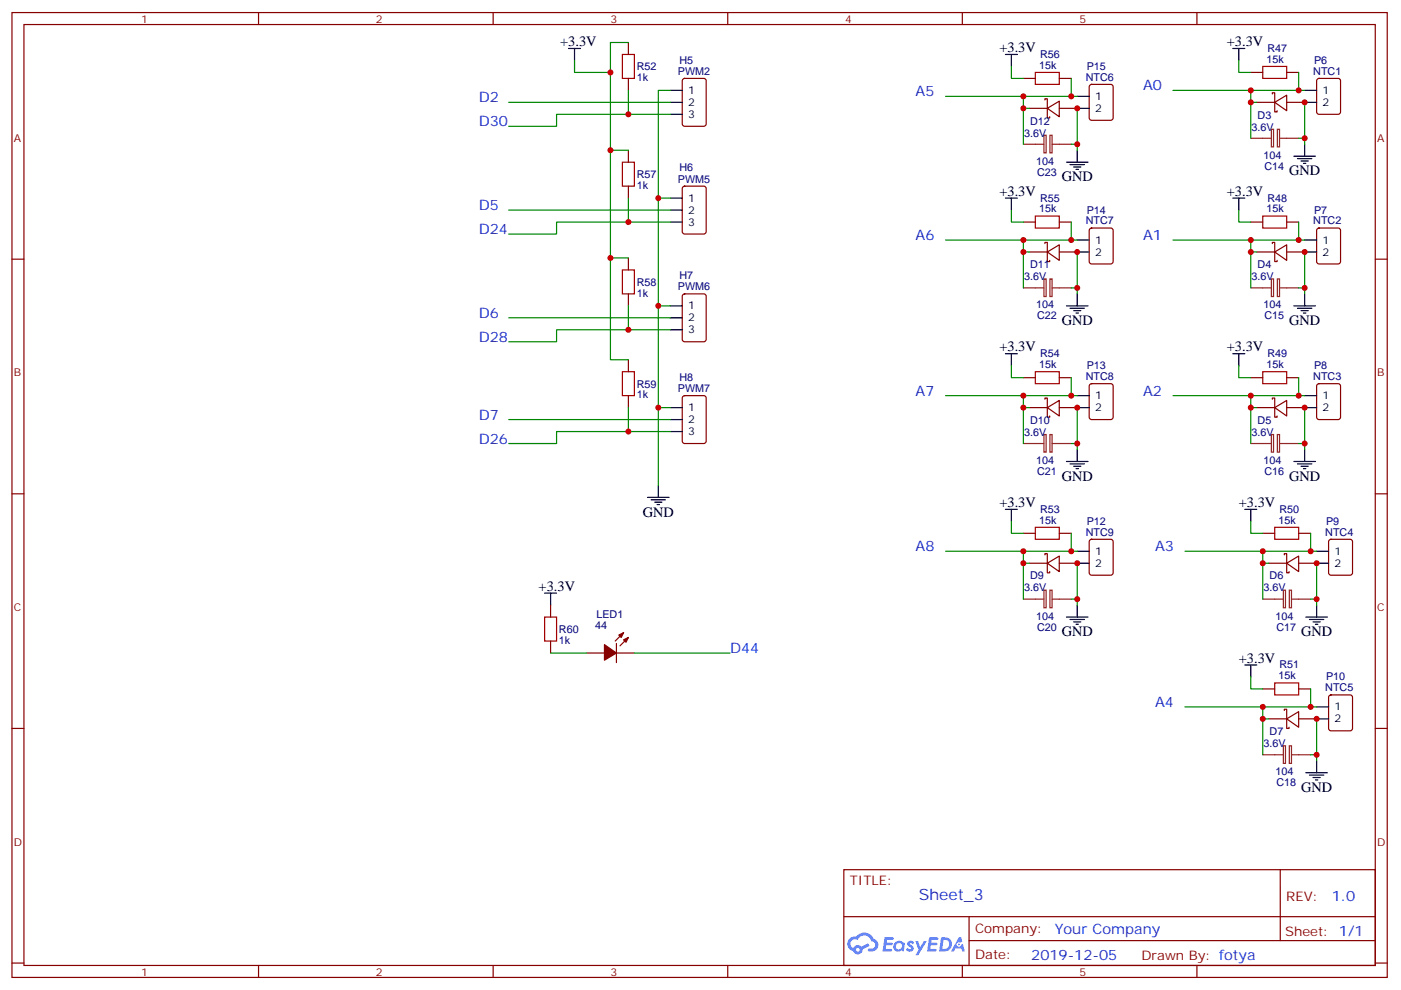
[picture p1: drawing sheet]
<svg xmlns="http://www.w3.org/2000/svg" width="413mm" height="292mm" viewBox="0 0 413 292" stroke-linecap="round" stroke-linejoin="round" font-family="sans-serif">
<g fill="none" stroke="#870000" stroke-width=".35">
<path d="M3.5 3.7h405.4v284.3h-405.4zM7.1 7.2h398.2v277.3h-398.2zM76.2 3.7v3.5M145.3 3.7v3.5M214.5 3.7v3.5M283.6 3.7v3.5M352.8 3.7v3.5M3.5 76.4h3.6M405.3 76.4h3.6M3.5 145.5h3.6M405.3 145.5h3.6M3.5 214.7h3.6"/>
<path d="M405.3 214.7h3.6M248.7 256.3h156.6v28.2h-156.6zM377.3 256.3v20.9M248.7 270.1h156.5M285.6 277.2h119.6M285.6 270.1v14.2M3.5 283.8h3.6M76.2 284.5v3.5M145.3 284.5v3.5M214.5 284.5v3.5M283.6 284.5v3.5M352.8 284.5v3.5"/>
<path d="M405.3 283.8h3.6"/>
</g>
<g fill="#5487ff">
<path d="M267.7 277.5a1.22 1.22 0 0 1 1.7 .2l-.4 .6a.47 .47 0 0 0-.3-.4 .47 .47 0 0 0-.5 .2l.1 .2a1.14 1.14 0 0 1 .8 1.8 1.14 1.14 0 0 1-1.9 0l-.2-.2 .5-.6 .7 .5a.29 .29 0 0 0 .3-.3 .29 .29 0 0 0-.2-.3 1.04 1.04 0 0 1-.6-1.7z"/>
<path d="M260.7 276.2h2.4l.3 .2-.2 .5-1.8 .1-.1 .8h1.5l.3 .4-.3 .4h-1.6l-.2 1.1h1.7l.2 .3-.2 .3-2.6 .1z"/>
<path d="M273.8 276.2h2.4l.3 .2-.1 .5-1.8 .1-.2 .8h1.6l.3 .4-.4 .4-1.6-.1-.1 1.1 1.7 .1 .2 .3-.2 .3-2.6 .1z"/>
<path d="M282.6 276.2h.7l.3 1.3-.6 .3a.69 .69 0 0 0-1 .3 .69 .69 0 0 0 .4 .9 .69 .69 0 0 0 .9-.6l.5-.2 .6 2.2h-.8l-.2-.9h-1.8l-.5 .9h-.8z"/>
<path d="M269.8 277.3h.8l.6 1.8 1.1-1.8h.9l-2.6 4.2h-.8l.9-1.5z"/>
<path d="M277.4 276.2l-.6 4.2h1.3a2.11 2.11 0 0 0 2.5-2.1 2.11 2.11 0 0 0-2.5-2.1zM278.1 277a1.39 1.39 0 0 1 1.7 1.4 1.39 1.39 0 0 1-1.8 1.2h-.3z"/>
<path d="M263.7 277.8a1.54 1.54 0 0 0-.1 2.2 1.54 1.54 0 0 0 2.2 .1l.6 .3 .3-2.3-.2-.3h-.4a1.49 1.49 0 0 0-2.4 0zM264 278.8a.94 .94 0 0 1 1.8 0 .94 .94 0 0 1-1.8 0z"/>
<path d="M250.4 276.6a2.18 2.18 0 0 0 1.1 3.7 1.44 1.44 0 0 0 1.6 .9 1.44 1.44 0 0 0 1.2-1.4l2-1.1-.5-.7-1.9 1a1.47 1.47 0 0 0-2.4 .4 1.39 1.39 0 0 1-.7-1.9 1.39 1.39 0 0 1 2-.5 2.12 2.12 0 0 1 2.2-1.3 2.12 2.12 0 0 1 1.9 1.7 1.14 1.14 0 0 1 1.1 1.4 1.14 1.14 0 0 1-1.7 .7 .43 .43 0 0 0-.5 .4 .43 .43 0 0 0 .4 .5 1.98 1.98 0 0 0 2.5-1.2 1.98 1.98 0 0 0-1.2-2.6 3.1 3.1 0 0 0-5.3-.6l-.9 .1zM252.3 279.9a.55 .55 0 0 1 1.1 0 .55 .55 0 0 1-1.1 0z"/>
<circle cx="282.6" cy="278.3" r=".26"/>
</g>
<g fill="none" stroke="#870000" stroke-width=".35">
<path d="M185.2 12.5v3.6M185.2 23.1v3.5M201.3 23.3l.5-.2h5.6l.7 .4v13l-.4 .7h-5.9l-.7-.4v-13zM301.6 23.1h3.6M303.4 31.9h5.3M308 29.5v-.4h.7v5.6h.7v-.3M308.7 31.9l3.5-2.1v4.6zM312.2 23.1h3.5M312.2 31.9h5.3M321.3 25.1l.4-.2h5.7l.6 .4 .1 9.4-.5 .7-5.9 .1-.6-.5-.1-9.4zM368.7 21.3h3.5M370.4 30.2h5.3"/>
<path d="M375 27.7v-.4h.7v5.7h.7v-.4M375.7 30.2l3.5-2.2v4.6zM379.2 30.2h5.3M379.2 21.3h3.6M388.3 23.3l.5-.2h5.6l.7 .4v9.5l-.5 .6-5.8 .1-.7-.5v-9.4zM185.2 44.3v3.5M185.2 54.9v3.5M201.3 55.1l.5-.2h5.6l.7 .4v13l-.4 .6-5.9 .1-.7-.5v-12.9zM185.2 76v3.6M301.6 65.4h3.6M303.4 74.3h5.3M308 71.8v-.4h.7v5.7h.7v-.4"/>
<path d="M308.7 74.3l3.5-2.2v4.6zM312.2 65.4h3.5M312.2 74.3h5.3M321.3 67.4l.4-.2h5.7l.6 .4 .1 9.5-.5 .6-5.9 .1-.6-.5-.1-9.4zM368.7 65.4h3.5M370.4 74.3h5.3M375 71.8v-.4h.7v5.7h.7v-.4M375.7 74.3l3.5-2.2v4.6zM379.2 65.4h3.6M379.2 74.3h5.3M388.3 67.4l.5-.2h5.6l.7 .4v9.5l-.5 .6-5.8 .1-.7-.5v-9.4zM185.2 86.6v3.5"/>
<path d="M201.3 86.8l.5-.2h5.6l.7 .4v13l-.4 .7h-5.9l-.7-.4v-13zM185.2 106v3.5M185.2 116.6v3.5M201.3 116.8l.5-.2h5.6l.7 .4v13l-.4 .6-5.9 .1-.7-.5v-12.9zM301.6 111.3h3.6M308 117.7v-.4h.7v5.6h.7v-.3M312.2 111.3h3.5M321.3 113.3l.4-.2h5.7l.6 .4 .1 9.4-.5 .7h-5.9l-.6-.4-.1-9.4zM368.7 111.3h3.5M375 117.7v-.4h.7v5.6h.7v-.3M379.2 111.3h3.6M388.3 113.3l.5-.2h5.6l.7 .4v9.4l-.5 .7h-5.8l-.7-.4v-9.4z"/>
<path d="M303.4 120.1h5.3M308.7 120.1l3.5-2.1v4.6zM312.2 120.1h5.3M370.4 120.1h5.3M375.7 120.1l3.5-2.1v4.6zM379.2 120.1h5.3M301.6 157.2h3.6M312.2 157.2h3.5M321.3 159.1l.4-.2h5.7l.6 .5 .1 9.4-.5 .7h-5.9l-.6-.5-.1-9.4zM372.2 157.2h3.5M382.8 157.2h3.5M391.8 159.1l.5-.2h5.6l.7 .5v9.4l-.4 .7h-5.9l-.7-.5v-9.4z"/>
<path d="M162.3 178.3v3.6M303.4 166h5.3M308 163.5v-.3h.7v5.6h.7v-.3M308.7 166l3.5-2.1v4.6zM312.2 166h5.3M373.9 166h5.3M378.5 163.5v-.3h.7v5.6h.7v-.3M379.2 166l3.6-2.1v4.6zM382.8 166h5.3M162.3 188.9v3.5M172.9 192.4h5.3M181.7 189.6v5.7"/>
<path d="M181.7 192.4h5.3M183.8 186.4l-2.5 2.5M185.2 187.9l-2.5 2.4M372.2 203h3.5M373.9 211.8h5.3M378.5 209.4v-.4h.7v5.7h.7v-.4M379.2 211.8l3.6-2.1v4.6zM382.8 203h3.5M382.8 211.8h5.3M391.8 205l.5-.2h5.6l.7 .4v9.5l-.4 .6-5.9 .1-.7-.5v-9.4z"/>
</g>
<g fill="none" stroke="#000" stroke-width=".35">
<path d="M167.6 14.3h3.5M169.3 14.3v3.5M296.3 16.1h3.6M298.1 16.1v3.5M363.4 14.3h3.5M365.1 14.3v3.5M197.6 26.6h3.5M197.6 30.2h3.5M197.6 33.7h3.5M317.5 28.4h3.5M317.5 31.9h3.5M384.5 26.6h3.6"/>
<path d="M384.5 30.2h3.6M197.6 58.4h3.5M296.3 58.4h3.6M298.1 58.4v3.5M314.3 47.8h6.4M315.4 48.5h4.2M316.4 49.2h2.2M317.1 49.9h.8M317.5 44.3v3.5M363.4 58.4h3.5M365.1 58.4v3.5M381.4 46h6.3"/>
<path d="M382.4 46.7h4.2M383.5 47.4h2.1M384.2 48.2h.7M384.5 42.5v3.5M197.6 65.4h3.5M197.6 61.9h3.5M317.5 70.7h3.5M317.5 74.3h3.5M384.5 70.7h3.6M384.5 74.3h3.6M197.6 97.2h3.5M197.6 90.1h3.5"/>
<path d="M197.6 93.7h3.5M314.3 90.1h6.4M315.4 90.8h4.2M316.4 91.5h2.2M317.1 92.3h.8M317.5 86.6v3.5M381.4 90.1h6.3M382.4 90.8h4.2M383.5 91.5h2.1M384.2 92.3h.7M384.5 86.6v3.5M296.3 104.2h3.6"/>
<path d="M298.1 104.2v3.6M317.5 116.6h3.5M363.4 104.2h3.5M365.1 104.2v3.6M384.5 116.6h3.6M197.6 120.1h3.5M197.6 127.2h3.5M197.6 123.6h3.5M314.3 136h6.4M315.4 136.7h4.2M316.4 137.4h2.2M317.1 138.1h.8"/>
<path d="M317.5 120.1h3.5M317.5 132.5v3.5M381.4 136h6.3M382.4 136.7h4.2M383.5 137.4h2.1M384.2 138.1h.7M384.5 120.1h3.6M384.5 132.5v3.5M190.9 146.6h6.3M191.9 147.3h4.2M193 148h2.1M193.7 148.7h.7"/>
<path d="M194 143.1v3.5M296.3 150.1h3.6M298.1 150.1v3.5M366.9 150.1h3.5M368.7 150.1v3.5M160.5 174.8h3.5M162.3 174.8v3.5M317.5 162.5h3.5M317.5 166h3.5M317.5 178.3v3.6M388.1 162.5h3.5M388.1 166h3.5"/>
<path d="M388.1 178.3v3.6M314.3 181.9h6.4M315.4 182.6h4.2M316.4 183.3h2.2M317.1 184h.8M366.9 196h3.5M368.7 196v3.5M384.9 181.9h6.3M385.9 182.6h4.3M387 183.3h2.1M387.7 184h.7M388.1 208.3h3.5"/>
<path d="M388.1 211.8h3.5M384.9 227.7h6.3M385.9 228.4h4.3M387 229.1h2.1M387.7 229.8h.7M388.1 224.2v3.5"/>
</g>
<g fill="none" stroke="#8c2424" stroke-width=".35">
<path d="M307.7 39.9h.6v5.1h-.6zM309.5 39.9h.6v5.1h-.6zM374.7 38.1h.7v5.2h-.7zM376.5 38.1h.6v5.2h-.6zM301.6 42.5h6M310.1 42.5h5.6M368.7 40.7h5.9M377.1 40.7h5.7M301.6 84.8h6M307.7 82.2h.6v5.2h-.6zM309.5 82.2h.6v5.2h-.6zM310.1 84.8h5.6"/>
<path d="M368.7 84.8h5.9M374.7 82.2h.7v5.2h-.7zM376.5 82.2h.6v5.2h-.6zM377.1 84.8h5.7M301.6 130.7h6M307.7 128.1h.6v5.1h-.6zM309.5 128.1h.6v5.1h-.6zM310.1 130.7h5.6M368.7 130.7h5.9M374.7 128.1h.7v5.1h-.7zM376.5 128.1h.6v5.1h-.6zM377.1 130.7h5.7"/>
<path d="M301.6 176.6h6M307.7 173.9h.6v5.2h-.6zM309.5 173.9h.6v5.2h-.6zM310.1 176.6h5.6M372.2 176.6h6M378.2 173.9h.7v5.2h-.7zM380 173.9h.6v5.2h-.6zM380.6 176.6h5.7M378.2 219.8h.7v5.2h-.7zM380 219.8h.6v5.2h-.6zM372.2 222.4h6M380.6 222.4h5.7"/>
</g>
<g fill="none" stroke="#a10000" stroke-width=".35">
<path d="M183.4 16.1h3.6v7h-3.6zM372.2 19.6h7v3.5h-7zM305.2 21.3h7v3.6h-7zM183.4 47.8h3.6v7.1h-3.6zM183.4 79.6h3.6v7h-3.6zM305.2 63.7h7v3.5h-7zM372.2 63.7h7v3.5h-7zM183.4 109.5h3.6v7.1h-3.6zM305.2 109.5h7v3.6h-7zM372.2 109.5h7v3.6h-7zM305.2 155.4h7v3.5h-7zM375.7 155.4h7.1v3.5h-7.1z"/>
<path d="M160.5 181.9h3.5v7h-3.5zM375.7 201.3h7.1v3.5h-7.1z"/>
</g>
<g fill="#870000" stroke="#870000" stroke-width=".35">
<path d="M183.8 188.6l1.4-.7-.7 1.4z"/>
<path d="M182.4 187.1l1.4-.7-.7 1.5z"/>
<path d="M178.2 190l3.5 2.4-3.5 2.2z"/>
</g>
<g fill="none" stroke="#008700" stroke-width=".35">
<path d="M169.3 17.8v3.5h10.6M185.2 12.5h-5.3v93.5h5.3M298.1 19.6v3.5h3.5M365.1 17.8v3.5h3.6M149.9 30.2h47.7M185.2 26.6v7.1h12.4M185.2 33.7h-21.2v3.5h-14.1M197.6 26.6h-3.6v31.8M278.7 28.4h22.9M303.4 31.9h-1.8v10.6M315.7 23.1v5.3M317.5 28.4h-15.9v3.5"/>
<path d="M317.5 31.9v12.4M345.7 26.6h23M370.4 30.2h-1.7v10.5M382.8 21.3v5.3M384.5 26.6h-15.8v3.6M384.5 30.2v12.3M179.9 44.3h5.3M185.2 58.4v7h12.4M197.6 58.4h-3.6v31.7M315.7 42.5h1.8M382.8 40.7h1.7M149.9 61.9h47.7"/>
<path d="M179.9 76h5.3M185.2 65.4h-21.2v3.6h-14.1M278.7 70.7h22.9M298.1 61.9v3.5h3.5M303.4 74.3h-1.8v10.5M315.7 65.4v5.3M317.5 70.7h-15.9v3.6M317.5 74.3v12.3M345.7 70.7h23M365.1 61.9v3.5h3.6M370.4 74.3h-1.7v10.5M382.8 65.4v5.3"/>
<path d="M384.5 70.7h-15.8v3.6M384.5 74.3v12.3M149.9 93.7h47.7M185.2 90.1v7.1h12.4M185.2 97.2h-21.2v3.5h-14.1M197.6 90.1h-3.6v30M315.7 84.8h1.8M382.8 84.8h1.7M278.7 116.6h22.9M298.1 107.8v3.5h3.5M315.7 111.3v5.3M317.5 116.6h-15.9v3.5"/>
<path d="M345.7 116.6h23M365.1 107.8v3.5h3.6M382.8 111.3v5.3M384.5 116.6h-15.8v3.5M149.9 123.6h47.7M185.2 120.1v7.1h12.4M185.2 127.2h-21.2v3.5h-14.1M197.6 120.1h-3.6v23M303.4 120.1h-1.8v10.6M315.7 130.7h1.8M317.5 120.1v12.4M370.4 120.1h-1.7v10.6"/>
<path d="M382.8 130.7h1.7M384.5 120.1v12.4M298.1 153.6v3.6h3.5M315.7 157.2v5.3M368.7 153.6v3.6h3.5M386.3 157.2v5.3M278.7 162.5h22.9M303.4 166h-1.8v10.6M315.7 176.6h1.8M317.5 162.5h-15.9v3.5M317.5 166v12.3M349.2 162.5h23"/>
<path d="M373.9 166h-1.7v10.6M386.3 176.6h1.8M388.1 162.5h-15.9v3.5M388.1 166v12.3M162.3 192.4h10.6M187 192.4h28.2M368.7 199.5v3.5h3.5M349.2 208.3h23M373.9 211.8h-1.7v10.6M386.3 203v5.3M388.1 208.3h-15.9v3.5M388.1 211.8v12.4"/>
<path d="M386.3 222.4h1.8"/>
</g>
<g fill="#c00">
<circle cx="384.5" cy="30.2" r=".88"/>
<circle cx="384.5" cy="40.7" r=".88"/>
<circle cx="368.7" cy="30.2" r=".88"/>
<circle cx="382.8" cy="26.6" r=".88"/>
<circle cx="368.7" cy="26.6" r=".88"/>
<circle cx="382.8" cy="70.7" r=".88"/>
<circle cx="384.5" cy="84.8" r=".88"/>
<circle cx="384.5" cy="74.3" r=".88"/>
<circle cx="368.7" cy="74.3" r=".88"/>
<circle cx="368.7" cy="70.7" r=".88"/>
<circle cx="382.8" cy="116.6" r=".88"/>
<circle cx="384.5" cy="130.7" r=".88"/>
<circle cx="384.5" cy="120.1" r=".88"/>
<circle cx="368.7" cy="120.1" r=".88"/>
<circle cx="368.7" cy="116.6" r=".88"/>
<circle cx="386.3" cy="162.5" r=".88"/>
<circle cx="388.1" cy="176.6" r=".88"/>
<circle cx="388.1" cy="166" r=".88"/>
<circle cx="372.2" cy="166" r=".88"/>
<circle cx="372.2" cy="162.5" r=".88"/>
<circle cx="386.3" cy="208.3" r=".88"/>
<circle cx="388.1" cy="222.4" r=".88"/>
<circle cx="388.1" cy="211.8" r=".88"/>
<circle cx="372.2" cy="211.8" r=".88"/>
<circle cx="372.2" cy="208.3" r=".88"/>
<circle cx="315.7" cy="162.5" r=".88"/>
<circle cx="317.5" cy="176.6" r=".88"/>
<circle cx="317.5" cy="166" r=".88"/>
<circle cx="301.6" cy="166" r=".88"/>
<circle cx="301.6" cy="162.5" r=".88"/>
<circle cx="315.7" cy="116.6" r=".88"/>
<circle cx="317.5" cy="130.7" r=".88"/>
<circle cx="317.5" cy="120.1" r=".88"/>
<circle cx="301.6" cy="120.1" r=".88"/>
<circle cx="301.6" cy="116.6" r=".88"/>
<circle cx="315.7" cy="70.7" r=".88"/>
<circle cx="317.5" cy="84.8" r=".88"/>
<circle cx="317.5" cy="74.3" r=".88"/>
<circle cx="301.6" cy="74.3" r=".88"/>
<circle cx="301.6" cy="70.7" r=".88"/>
<circle cx="315.7" cy="28.4" r=".88"/>
<circle cx="317.5" cy="42.5" r=".88"/>
<circle cx="317.5" cy="31.9" r=".88"/>
<circle cx="301.6" cy="31.9" r=".88"/>
<circle cx="301.6" cy="28.4" r=".88"/>
<circle cx="194" cy="120.1" r=".88"/>
<circle cx="194" cy="90.1" r=".88"/>
<circle cx="194" cy="58.4" r=".88"/>
<circle cx="179.9" cy="21.3" r=".88"/>
<circle cx="179.9" cy="44.3" r=".88"/>
<circle cx="179.9" cy="76" r=".88"/>
<circle cx="185.2" cy="33.7" r=".88"/>
<circle cx="185.2" cy="65.4" r=".88"/>
<circle cx="185.2" cy="97.2" r=".88"/>
<circle cx="185.2" cy="127.2" r=".88"/>
</g>
<text font-size="4.6" fill="#00f" x="270.8" y="265.3">Sheet_3</text>
<g font-size="4.2">
<text x="165.1" y="13.6">+3.3V</text>
<text x="294.6" y="15.3">+3.3V</text>
<text x="361.6" y="13.6">+3.3V</text>
<text x="312.9" y="53.4">GND</text>
<text x="379.9" y="51.7">GND</text>
<text x="294.6" y="57.7">+3.3V</text>
<text x="361.6" y="57.7">+3.3V</text>
<text x="312.9" y="95.8">GND</text>
<text x="379.9" y="95.8">GND</text>
<text x="294.6" y="103.5">+3.3V</text>
<text x="361.6" y="103.5">+3.3V</text>
<text x="312.9" y="141.6">GND</text>
<text x="379.9" y="141.6">GND</text>
<text x="294.6" y="149.4">+3.3V</text>
<text x="365.1" y="149.4">+3.3V</text>
<text x="189.4" y="152.2">GND</text>
<text x="158.7" y="174.1">+3.3V</text>
<text x="312.9" y="187.5">GND</text>
<text x="383.5" y="187.5">GND</text>
<text x="365.1" y="195.3">+3.3V</text>
<text x="383.5" y="233.4">GND</text>
</g>
<g font-size="4.2" fill="#00f">
<text x="269.9" y="28.4">A5</text>
<text x="336.9" y="26.6">A0</text>
<text x="141.1" y="30.2">D2</text>
<text x="141.1" y="37.2">D30</text>
<text x="141.1" y="61.9">D5</text>
<text x="141.1" y="69">D24</text>
<text x="269.9" y="70.7">A6</text>
<text x="336.9" y="70.7">A1</text>
<text x="141.1" y="93.7">D6</text>
<text x="141.1" y="100.7">D28</text>
<text x="269.9" y="116.6">A7</text>
<text x="336.9" y="116.6">A2</text>
<text x="141.1" y="123.6">D7</text>
<text x="141.1" y="130.7">D26</text>
<text x="269.9" y="162.5">A8</text>
<text x="340.4" y="162.5">A3</text>
<text x="215.2" y="192.4">D44</text>
<text x="340.4" y="208.3">A4</text>
<text x="392.5" y="265.6">1.0</text>
<text x="310.9" y="275.1">Your Company</text>
<text x="304" y="282.9">2019-12-05</text>
</g>
<g font-size="3.9" fill="#800">
<text x="250.5" y="260.9">TITLE:</text>
<text x="379.1" y="265.6">REV:</text>
<text x="287.4" y="275.1">Company:</text>
<text x="378.7" y="275.7">Sheet: 1/1</text>
<text x="287.4" y="282.8">Date:</text>
<text x="336.4" y="282.8">Drawn By: fotya</text>
</g>
<g font-size="3.2" fill="#800">
<text x="41.6" y="6.7">1</text>
<text x="110.8" y="6.7">2</text>
<text x="179.9" y="6.7">3</text>
<text x="249.1" y="6.7">4</text>
<text x="318.2" y="6.7">5</text>
<text x="4.1" y="41.8">A</text>
<text x="405.9" y="41.8">A</text>
<text x="4.1" y="110.9">B</text>
<text x="405.9" y="110.9">B</text>
<text x="4.1" y="180.1">C</text>
<text x="405.9" y="180.1">C</text>
<text x="4.1" y="249.2">D</text>
<text x="405.9" y="249.2">D</text>
<text x="41.6" y="287.5">1</text>
<text x="110.8" y="287.5">2</text>
<text x="179.9" y="287.5">3</text>
<text x="249.1" y="287.5">4</text>
<text x="318.2" y="287.5">5</text>
</g>
<g font-size="3.2" fill="#000080">
<text x="306.5" y="17.1">R56</text>
<text x="373.6" y="15.3">R47</text>
<text x="187.7" y="23.9">1k</text>
<text x="187.7" y="20.7">R52</text>
<text x="199.8" y="22">PWM2</text>
<text x="200.2" y="18.8">H5</text>
<text x="306.3" y="20.3">15k</text>
<text x="320" y="23.8">NTC6</text>
<text x="320.3" y="20.6">P15</text>
<text x="373.3" y="18.5">15k</text>
<text x="387.1" y="22">NTC1</text>
<text x="387.3" y="18.8">P6</text>
<text x="370.7" y="34.9">D3</text>
<text x="301.9" y="40.2">3.6V</text>
<text x="303.6" y="36.7">D12</text>
<text x="368.9" y="38.5">3.6V</text>
<text x="372.4" y="46.8">104</text>
<text x="187.7" y="52.5">R57</text>
<text x="199.8" y="53.8">PWM5</text>
<text x="200.2" y="50.5">H6</text>
<text x="305.4" y="48.6">104</text>
<text x="305.7" y="51.8">C23</text>
<text x="372.7" y="50">C14</text>
<text x="187.7" y="55.7">1k</text>
<text x="306.5" y="59.4">R55</text>
<text x="373.6" y="59.4">R48</text>
<text x="306.3" y="62.6">15k</text>
<text x="320.3" y="62.9">P14</text>
<text x="373.3" y="62.6">15k</text>
<text x="387.3" y="62.9">P7</text>
<text x="320" y="66.1">NTC7</text>
<text x="387.1" y="66.1">NTC2</text>
<text x="200.2" y="82.3">H7</text>
<text x="301.9" y="82.6">3.6V</text>
<text x="303.6" y="79">D11</text>
<text x="368.9" y="82.6">3.6V</text>
<text x="370.7" y="79">D4</text>
<text x="187.7" y="87.4">1k</text>
<text x="187.7" y="84.2">R58</text>
<text x="199.8" y="85.5">PWM6</text>
<text x="305.4" y="90.9">104</text>
<text x="305.7" y="94.1">C22</text>
<text x="372.4" y="90.9">104</text>
<text x="372.7" y="94.1">C15</text>
<text x="306.5" y="105.3">R54</text>
<text x="373.6" y="105.3">R49</text>
<text x="200.2" y="112.2">H8</text>
<text x="306.3" y="108.5">15k</text>
<text x="320" y="112">NTC8</text>
<text x="320.3" y="108.8">P13</text>
<text x="373.3" y="108.5">15k</text>
<text x="387.1" y="112">NTC3</text>
<text x="387.3" y="108.8">P8</text>
<text x="187.7" y="117.4">1k</text>
<text x="187.7" y="114.2">R59</text>
<text x="199.8" y="115.5">PWM7</text>
<text x="303.6" y="124.9">D10</text>
<text x="370.7" y="124.9">D5</text>
<text x="301.9" y="128.4">3.6V</text>
<text x="368.9" y="128.4">3.6V</text>
<text x="305.4" y="136.8">104</text>
<text x="372.4" y="136.8">104</text>
<text x="305.7" y="140">C21</text>
<text x="372.7" y="140">C16</text>
<text x="306.3" y="154.3">15k</text>
<text x="306.5" y="151.1">R53</text>
<text x="320.3" y="154.6">P12</text>
<text x="376.8" y="154.3">15k</text>
<text x="377.1" y="151.1">R50</text>
<text x="390.9" y="154.6">P9</text>
<text x="320" y="157.9">NTC9</text>
<text x="390.6" y="157.9">NTC4</text>
<text x="303.6" y="170.8">D9</text>
<text x="374.2" y="170.8">D6</text>
<text x="301.9" y="174.3">3.6V</text>
<text x="372.4" y="174.3">3.6V</text>
<text x="175.4" y="185.4">44</text>
<text x="175.8" y="182.1">LED1</text>
<text x="305.4" y="182.6">104</text>
<text x="305.7" y="185.9">C20</text>
<text x="376" y="182.6">104</text>
<text x="376.2" y="185.9">C17</text>
<text x="164.7" y="189.7">1k</text>
<text x="164.7" y="186.5">R60</text>
<text x="377.1" y="197">R51</text>
<text x="376.8" y="200.2">15k</text>
<text x="390.6" y="203.7">NTC5</text>
<text x="390.9" y="200.5">P10</text>
<text x="372.4" y="220.2">3.6V</text>
<text x="374.2" y="216.6">D7</text>
<text x="376" y="228.5">104</text>
<text x="376.2" y="231.7">C18</text>
</g>
<g font-size="3.2">
<text x="202.8" y="27.7">1</text>
<text x="322.8" y="29.5">1</text>
<text x="389.8" y="27.7">1</text>
<text x="202.8" y="34.7">3</text>
<text x="202.8" y="31.2">2</text>
<text x="322.8" y="33">2</text>
<text x="389.8" y="31.2">2</text>
<text x="202.8" y="59.4">1</text>
<text x="202.8" y="63">2</text>
<text x="202.8" y="66.5">3</text>
<text x="322.8" y="71.8">1</text>
<text x="389.8" y="71.8">1</text>
<text x="322.8" y="75.3">2</text>
<text x="389.8" y="75.3">2</text>
<text x="202.8" y="91.2">1</text>
<text x="202.8" y="94.7">2</text>
<text x="202.8" y="98.2">3</text>
<text x="322.8" y="117.7">1</text>
<text x="389.8" y="117.7">1</text>
<text x="202.8" y="121.2">1</text>
<text x="202.8" y="124.7">2</text>
<text x="322.8" y="121.2">2</text>
<text x="389.8" y="121.2">2</text>
<text x="202.8" y="128.2">3</text>
<text x="322.8" y="163.5">1</text>
<text x="322.8" y="167">2</text>
<text x="393.3" y="163.5">1</text>
<text x="393.3" y="167">2</text>
<text x="393.3" y="209.4">1</text>
<text x="393.3" y="212.9">2</text>
</g>
</svg>
